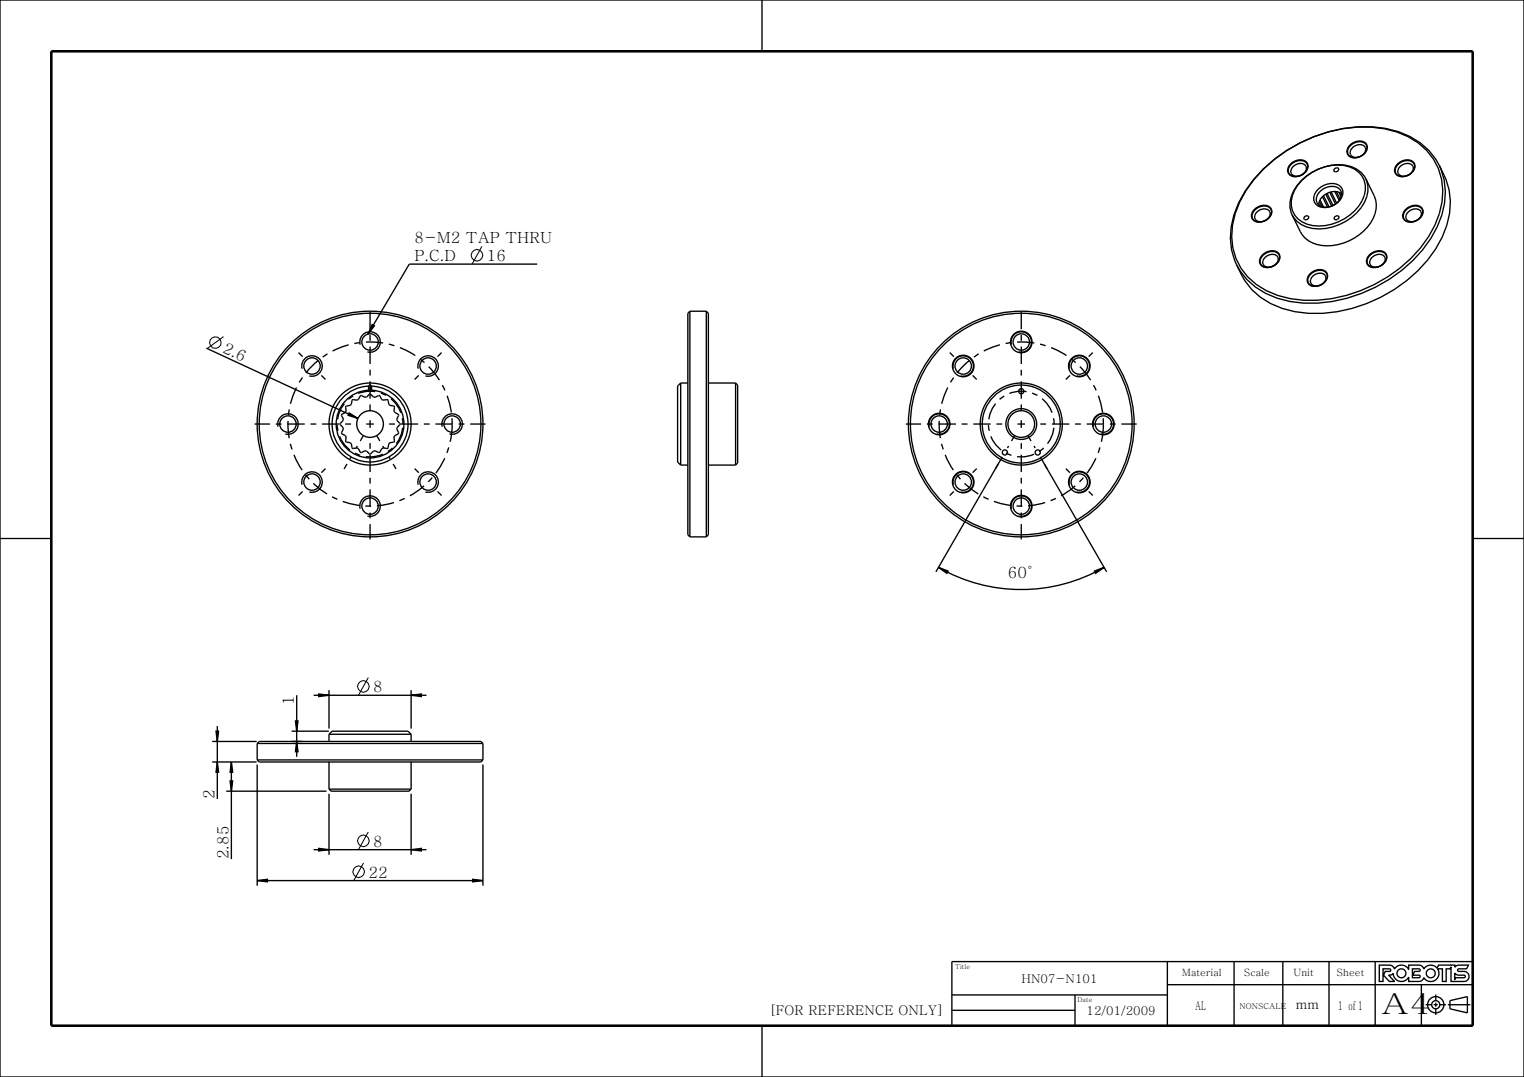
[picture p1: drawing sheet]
<svg xmlns="http://www.w3.org/2000/svg" width="297mm" height="210mm" viewBox="0 0 297 210" stroke-linecap="round" stroke-linejoin="round" font-family="sans-serif">
<g fill="#000">
<path d="M72.5 63.3l.5 .2-1.3 1.6zM68 80.5l1.8 1.1-2-.6zM182.9 110.6l1.9 .8-.3 .4zM213.3 111.4l1.9-.8-1.7 1.2zM62.1 135.3l2 .3-2 .2zM80.1 135.6l2-.3v.5zM42.3 148.6l.3 2h-.5zM42.1 142.6h.5l-.3 2zM44.8 152.3h.5l-.2 2zM45.1 148.6l.2 2h-.5zM57.8 144.6l.3 2h-.5zM57.6 140.6h.5l-.3 2z"/>
<path d="M50.1 171.7l2-.2v.5zM62.1 165.4l2 .3-2 .2zM80.1 165.7l2-.3v.5zM92.1 171.5l2 .2-2 .3z"/>
</g>
<g fill="none" stroke="#000" stroke-width=".26">
<path d="M0 0h297v210h-297zM148.5 0v10M251.7 32a2.01 2.01 0 0 1 3.1 0 2.09 2.09 0 0 1-2.3 2.4 1.3 1.3 0 0 1-1.4-.9 1.3 1.3 0 0 1 .6-1.5zM263.2 28.3a2.01 2.01 0 0 1 3.1 0 2.09 2.09 0 0 1-2.3 2.5 1.3 1.3 0 0 1-1.4-.9 1.3 1.3 0 0 1 .6-1.6zM275.6 32.9a1.28 1.28 0 0 0-.3-1.3 1.28 1.28 0 0 0-1.4-.3 2.03 2.03 0 0 0-1.9 2.4 2.06 2.06 0 0 0 3.3-.2l.3-.6M104.7 51.5h-24.9l-8.1 13.6M244.6 40.9a2.01 2.01 0 0 1 3.1 0 2.09 2.09 0 0 1-2.3 2.4 1.3 1.3 0 0 1-1.4-.9 1.3 1.3 0 0 1 .6-1.5zM246.2 49.7a2.01 2.01 0 0 1 3.1 0 2.09 2.09 0 0 1-2.3 2.5 1.3 1.3 0 0 1-1.4-.9 1.3 1.3 0 0 1 .6-1.6zM255.5 53.4a2.01 2.01 0 0 1 3.1 0 2.09 2.09 0 0 1-2.3 2.4 1.3 1.3 0 0 1-1.4-.9 1.3 1.3 0 0 1 .6-1.5zM267.1 49.7a2.01 2.01 0 0 1 3 0 2.09 2.09 0 0 1-2.3 2.5 1.3 1.3 0 0 1-1.4-.9 1.3 1.3 0 0 1 .7-1.6zM274.1 40.9a2.01 2.01 0 0 1 3.1 0 2.09 2.09 0 0 1-2.3 2.4 1.3 1.3 0 0 1-1.4-.9 1.3 1.3 0 0 1 .6-1.5zM40.2 67.9l29.6 13.7"/>
<path d="M58.9 71.9a2 2 0 0 1 1.7-2.5 2 2 0 0 1 2.2 2.1 2 2 0 0 1-2.5 1.8M70.2 67.2a2 2 0 0 1 1.7-2.5 2 2 0 0 1 2.2 2.2 2 2 0 0 1-2.5 1.7M72.5 63.3l.5 .2-1.3 1.6zM81.5 71.9a2 2 0 0 1 1.8-2.5 2 2 0 0 1 2.1 2.1 2 2 0 0 1-2.5 1.8M185.8 71.9a2 2 0 0 1 1.7-2.5 2 2 0 0 1 2.2 2.1 2 2 0 0 1-2.5 1.8M197.1 67.2a2 2 0 0 1 1.8-2.5 2 2 0 0 1 2.1 2.2 2 2 0 0 1-2.5 1.7M208.4 71.9a2 2 0 0 1 1.8-2.5 2 2 0 0 1 2.1 2.1 2 2 0 0 1-2.5 1.8M54.2 83.2a2 2 0 0 1 1.7-2.5 2 2 0 0 1 2.2 2.2 2 2 0 0 1-2.5 1.7M58.9 94.5a2 2 0 0 1 1.7-2.5 2 2 0 0 1 2.2 2.2 2 2 0 0 1-2.5 1.7M68 80.5l1.8 1.1-2-.6zM70.2 99.2a2 2 0 0 1 1.7-2.5 2 2 0 0 1 2.2 2.2 2 2 0 0 1-2.5 1.7M81.5 94.5a2 2 0 0 1 1.8-2.5 2 2 0 0 1 2.1 2.2 2 2 0 0 1-2.5 1.7"/>
<path d="M86.2 83.2a2 2 0 0 1 1.7-2.5 2 2 0 0 1 2.2 2.2 2 2 0 0 1-2.5 1.7M181.1 83.2a2 2 0 0 1 1.8-2.5 2 2 0 0 1 2.1 2.2 2 2 0 0 1-2.5 1.7M185.8 94.5a2 2 0 0 1 1.7-2.5 2 2 0 0 1 2.2 2.2 2 2 0 0 1-2.5 1.7M195.1 89.5l-12.7 22M197.1 99.2a2 2 0 0 1 1.8-2.5 2 2 0 0 1 2.1 2.2 2 2 0 0 1-2.5 1.7M203 89.5l12.7 22M208.4 94.5a2 2 0 0 1 1.8-2.5 2 2 0 0 1 2.1 2.2 2 2 0 0 1-2.5 1.7M213.1 83.2a2 2 0 0 1 1.8-2.5 2 2 0 0 1 2.1 2.2 2 2 0 0 1-2.5 1.7M0 105h10M182.9 110.6l1.9 .8-.3 .4zM182.9 110.6a32.3 32.3 0 0 0 32.3 0M213.3 111.4l1.9-.8-1.7 1.2z"/>
<path d="M287 105h10M57.8 135.6v12M61.1 135.6h22M62.1 135.3l2 .3-2 .2zM64.1 134.6v7.5M80.1 135.6l2-.3v.5zM80.1 134.6v7.5M41.3 148.6h8.7M41.3 144.6h8.7M42.1 142.6h.5l-.3 2zM42.3 148.6l.3 2h-.5zM42.3 141.6v14.2"/>
<path d="M44.1 154.3h19.5M44.8 152.3h.5l-.2 2zM45.1 148.6l.2 2h-.5zM45.1 148.6v18.9M50.1 149.1v23.6M56.8 142.6h7.3M56.8 144.6h2.1M57.6 140.6h.5l-.3 2zM57.8 144.6l.3 2h-.5zM64.1 154.8v11.9M80.1 154.8v11.9M94.1 149.1v23.6"/>
<path d="M50.1 171.7l2-.2v.5zM50.1 171.7h44M61.1 165.7h22M62.1 165.4l2 .3-2 .2zM80.1 165.7l2-.3v.5zM92.1 171.5l2 .2-2 .3zM185.5 187.5h101.5v12.5h-101.5zM185.5 194h42M185.5 197h24M209.5 194v6M227.5 187.5v12.5M227.5 192h59.5"/>
<path d="M240.5 187.5v12.5M250 187.5v12.5M259 187.5v12.5M268 187.5v12.5M268.8 188.2h2.2l.5 .3 .2 .4a1.6 1.6 0 0 1 2.8 .1v-.8h2.3l.4 .3 .3 .4a1.6 1.6 0 0 1 2.6-.1l.2-.6h3.2v.4l.6-.4h2.1l-.4 .7h-1.5a.25 .25 0 0 0-.2 .3 .25 .25 0 0 0 .2 .2h1a.98 .98 0 0 1 1 1 .98 .98 0 0 1-1 1h-2.5v-2.9l-.2 .4h-.8v2.5h-.7v-2.5h-.9a1.6 1.6 0 0 1-.5 2.2 1.6 1.6 0 0 1-2.2-.5l-.3 .5-.4 .2-2.3 .1v-.9a1.6 1.6 0 0 1-1.8 .8 1.6 1.6 0 0 1-1.2-1.5l-.4 .3h-.5l1.2 1.3h-1l-1.2-1.3 .3-.7h.9a.25 .25 0 0 0 .2-.2 .25 .25 0 0 0-.2-.3h-1.3v2.5h-.7zM275.3 188.9l1.4 .1 .1 .2-.2 .2h-.9l-.4 .7 1.3 .1 .2 .1-.1 .3h-1.4zM277 192v8M277.8 195.9h1.2M279.4 195.9h.8M279.8 193.9v1.2M279.8 195.5v.8M279.8 196.7v1.2"/>
<path d="M280.6 195.9h1.2M282.2 195.9h4.4M282.6 195.1l3.4-.8v3.2l-3.4-.8zM283.5 189.7l.6 .4 1.3 .1 .1 .3-.2 .1h-1.6l-.2 .4zM148.5 200v10"/>
<circle cx="273.1" cy="189.8" r=".87"/>
<circle cx="278.8" cy="189.8" r=".87"/>
<circle cx="279.8" cy="195.9" r="1.59"/>
<circle cx="279.8" cy="195.9" r=".79"/>
</g>
<g fill="none" stroke="#000" stroke-width=".2">
<path d="M93.9 48l-1.9 3.5M43.6 65.6l-3.2 2.4M71.8 132.1l-1.9 3.5M70.9 168.3l-2 3.4M71.8 162.2l-1.9 3.5"/>
<circle cx="92.9" cy="49.8" r="1.13"/>
<circle cx="42" cy="66.8" r="1.13"/>
<circle cx="70.8" cy="133.8" r="1.13"/>
<circle cx="69.9" cy="170" r="1.13"/>
<circle cx="70.8" cy="163.9" r="1.13"/>
</g>
<path d="M10 10h277v190h-277z" fill="none" stroke="#000" stroke-width=".5"/>
<!-- layer: 02___PRT_ALL_AXES -->
<g fill="none" stroke="#000" stroke-width=".26">
<path d="M251.4 32a2.27 2.27 0 0 1 3.3-.3 1.93 1.93 0 0 1-1.6 2.6 1.44 1.44 0 0 1-1.5 0 1.44 1.44 0 0 1-.6-1.5zM252 32.4a1.66 1.66 0 0 1 2.5 0 1.68 1.68 0 0 1-.9 1.8 1.68 1.68 0 0 1-2-.4 1.22 1.22 0 0 1 .4-1.4zM260.1 32.9a.4 .4 0 0 1 .5-.2 .4 .4 0 0 1 .2 .6 .4 .4 0 0 1-.6 .2 .4 .4 0 0 1-.1-.6zM263 28.4a2.27 2.27 0 0 1 3.3-.4 1.93 1.93 0 0 1-1.6 2.7 1.44 1.44 0 0 1-1.6-.1 1.44 1.44 0 0 1-.6-1.5zM263.6 28.8a1.66 1.66 0 0 1 2.5-.1 1.68 1.68 0 0 1-1 1.8 1.68 1.68 0 0 1-1.9-.3 1.22 1.22 0 0 1 .4-1.4zM266.2 34.8l1.6 3.3a5.6 5.6 0 0 1-1.3 6.2 10 10 0 0 1-10.7 3.1 4.6 4.6 0 0 1-2.4-2.2l-1.6-3.3M272.3 32a2.27 2.27 0 0 1 3.2-.3 1.93 1.93 0 0 1-1.5 2.6 1.44 1.44 0 0 1-1.6 0 1.44 1.44 0 0 1-.6-1.5zM272.9 32.4a1.66 1.66 0 0 1 2.5 0 1.68 1.68 0 0 1-1 1.8 1.68 1.68 0 0 1-1.9-.4 1.22 1.22 0 0 1 .4-1.4zM280.5 32.2l1 2M241 51.6l1 2M244.4 40.9a2.27 2.27 0 0 1 3.3-.3 1.93 1.93 0 0 1-1.6 2.6 1.44 1.44 0 0 1-1.6-.1 1.44 1.44 0 0 1-.6-1.4zM245 41.3a1.66 1.66 0 0 1 2.5 0 1.68 1.68 0 0 1-1 1.7 1.68 1.68 0 0 1-1.9-.3 1.22 1.22 0 0 1 .4-1.4z"/>
<path d="M246 49.8a2.27 2.27 0 0 1 3.2-.4 1.93 1.93 0 0 1-1.5 2.7 1.44 1.44 0 0 1-1.6-.1 1.44 1.44 0 0 1-.6-1.5zM246.6 50.2a1.66 1.66 0 0 1 2.4-.1 1.68 1.68 0 0 1-.9 1.8 1.68 1.68 0 0 1-1.9-.4 1.22 1.22 0 0 1 .4-1.3zM254.3 42.2a.42 .42 0 0 1 .5-.1 .42 .42 0 0 1 .2 .5 .42 .42 0 0 1-.5 .3l-.3-.1-.1-.2zM255.3 53.4a2.27 2.27 0 0 1 3.2-.3 1.93 1.93 0 0 1-1.6 2.6 1.44 1.44 0 0 1-1.5 0 1.44 1.44 0 0 1-.6-1.5zM255.9 53.8a1.66 1.66 0 0 1 2.4 0 1.68 1.68 0 0 1-.9 1.8 1.68 1.68 0 0 1-2-.4 1.22 1.22 0 0 1 .5-1.4zM260.2 42.2a.42 .42 0 0 1 .5-.1 .42 .42 0 0 1 .2 .5 .42 .42 0 0 1-.5 .3l-.4-.2v-.2zM266.8 49.8a2.27 2.27 0 0 1 3.3-.4 1.93 1.93 0 0 1-1.6 2.7 1.44 1.44 0 0 1-1.6-.1 1.44 1.44 0 0 1-.5-1.5zM267.4 50.2a1.66 1.66 0 0 1 2.5-.1 1.68 1.68 0 0 1-1 1.8 1.68 1.68 0 0 1-1.9-.4 1.22 1.22 0 0 1 .4-1.3zM274.5 41.3a1.66 1.66 0 0 1 2.4 0 1.68 1.68 0 0 1-.9 1.7 1.68 1.68 0 0 1-1.9-.3 1.22 1.22 0 0 1 .4-1.4zM277.1 42.1a1.33 1.33 0 0 0 0-1.6 1.33 1.33 0 0 0-1.5-.5 2.26 2.26 0 0 0-2.2 2.4 1.95 1.95 0 0 0 3.1 .4l.6-.7M132.6 74.7h1.4M134.4 60.7h3.2"/>
<path d="M138 74.7h5.3M71.4 82.7h1.5M72.1 81.9v1.5M132.6 90.7h1.4M138 90.7h5.3M189.8 94a2.1 2.1 0 0 0-3-1.9 2.1 2.1 0 0 0-.4 3.5 2.1 2.1 0 0 0 3.3-1l.1-.6M198.3 82.7h1.5M199 81.9v1.5M201.1 98.7a2.1 2.1 0 0 0-3-1.9 2.1 2.1 0 0 0-.4 3.5 2.1 2.1 0 0 0 3.3-1l.1-.6M212.4 94a2.1 2.1 0 0 0-2.9-1.9 2.1 2.1 0 0 0-.5 3.5 2.1 2.1 0 0 0 3.4-1v-.6M134.4 104.7h3.2M50.1 145v3.2"/>
<path d="M64.1 143.2v1.4M64.1 148.6v5.3M80.1 143.2v1.4M80.1 148.6v5.3M94.1 145v3.2"/>
<circle cx="60.8" cy="71.4" r="1.6"/>
<circle cx="72.1" cy="66.7" r="1.6"/>
<circle cx="83.4" cy="71.4" r="1.6"/>
<circle cx="187.7" cy="71.4" r="2.1"/>
<circle cx="187.7" cy="71.4" r="1.6"/>
<circle cx="199" cy="66.7" r="2.1"/>
<circle cx="199" cy="66.7" r="1.6"/>
<circle cx="199" cy="76.3" r=".5"/>
<circle cx="210.3" cy="71.4" r="2.1"/>
<circle cx="210.3" cy="71.4" r="1.6"/>
<circle cx="56.1" cy="82.7" r="1.6"/>
<circle cx="60.8" cy="94" r="1.6"/>
<circle cx="72.1" cy="98.7" r="1.6"/>
<circle cx="83.4" cy="94" r="1.6"/>
<circle cx="88.1" cy="82.7" r="1.6"/>
<circle cx="183" cy="82.7" r="2.1"/>
<circle cx="183" cy="82.7" r="1.6"/>
<circle cx="187.7" cy="94" r="1.6"/>
<circle cx="195.8" cy="88.2" r=".5"/>
<circle cx="199" cy="98.7" r="1.6"/>
<circle cx="202.2" cy="88.2" r=".5"/>
<circle cx="210.3" cy="94" r="1.6"/>
<circle cx="215" cy="82.7" r="2.1"/>
<circle cx="215" cy="82.7" r="1.6"/>
</g>
<g fill="none" stroke="#000" stroke-width=".26" stroke-dasharray="1.1 1.1 3.4 1.1" stroke-linecap="butt">
<path d="M58.2 68.7l1.1 1.2M63.4 74l-1.1-1.1M72.1 80v-19.8M80.8 74l1.1-1.1M86.1 68.7l-1.2 1.2M185.1 68.7l1.1 1.2M190.3 74l-1.1-1.1M199 80v-19.8M207.7 74l1.2-1.1M213 68.7l-1.2 1.2M58.2 96.6l1.1-1.1M63.4 91.4l-1.1 1.1"/>
<path d="M67.1 91.4l1.3-2.3M68.4 82.7h-18.8M70.8 85l-1.4 2.4M72.1 86.4v18.8M73.5 85l1.3 2.4M75.8 82.7h18.8M77.2 91.4l-1.4-2.3M78.5 82.7a6.4 6.4 0 0 0-9.3-5.7 6.4 6.4 0 0 0-.8 10.9 6.4 6.4 0 0 0 10-4.3l.1-.9M80.8 91.4l1.1 1.1M86.1 96.6l-1.2-1.1M88.1 82.7a16 16 0 0 0-23.5-14.1 16 16 0 0 0-1.4 27.4 16 16 0 0 0 24.8-11.7l.1-1.6M185.1 96.6l1.1-1.1"/>
<path d="M190.3 91.4l-1.1 1.1M194 91.4l1.3-2.3M195.3 82.7h-18.8M197.7 85l-1.4 2.4M199 86.4v18.8M200.4 85l1.3 2.4M202.7 82.7h18.8M204.1 91.4l-1.4-2.3M205.4 82.7a6.4 6.4 0 0 0-9.3-5.7 6.4 6.4 0 0 0-.8 10.9 6.4 6.4 0 0 0 10.1-4.3v-.9M207.7 91.4l1.2 1.1M213 96.6l-1.2-1.1M215 82.7a16 16 0 0 0-23.5-14.1 16 16 0 0 0-1.4 27.4 16 16 0 0 0 24.8-11.7l.1-1.6"/>
</g>
<!-- layer: 7_ALL_FEATURES -->
<g fill="none" stroke="#000" stroke-width=".26">
<path d="M246.1 33a29.1 29.1 0 0 1 21.3-8.3 15.3 15.3 0 0 1 12.4 6.4 12.6 12.6 0 0 1 1.2 10.8 24.7 24.7 0 0 1-12.9 14.1 26 26 0 0 1-19.2 2.1 12.4 12.4 0 0 1-8.4-16.2 21.7 21.7 0 0 1 5.6-8.9zM246.3 32.9a28.6 28.6 0 0 1 20.9-8.1 15.1 15.1 0 0 1 12.2 6.2 13.2 13.2 0 0 1 .2 12.9 27.4 27.4 0 0 1-20.1 14.3 19.4 19.4 0 0 1-14.7-2.7 12 12 0 0 1-4.1-13.8 21.3 21.3 0 0 1 5.6-8.8zM253.5 35.3a10 10 0 0 1 9.8-2.8 4.6 4.6 0 0 1 2.6 6.9 10.1 10.1 0 0 1-11.3 4.9 4.6 4.6 0 0 1-2.5-7zM253.7 35.2a9.5 9.5 0 0 1 9.3-2.7 4.4 4.4 0 0 1 2.5 6.6 9.6 9.6 0 0 1-10.8 4.6 4.4 4.4 0 0 1-2.4-6.6zM257 39.8l.1 .2M257 36.8a3.3 3.3 0 0 1 4.3-.4 2.32 2.32 0 0 1-1.1 3.5 2.85 2.85 0 0 1-4-.4 2.31 2.31 0 0 1 .8-2.7zM257.1 39.3l.5 1M257.3 39l.6 1.4M257.4 37.2a2.56 2.56 0 0 1 3.9 0 2.38 2.38 0 0 1-1.7 2.9 2.1 2.1 0 0 1-3.1-.9 2.13 2.13 0 0 1 .9-2zM257.7 38.4l1 2M257.9 38.2l1.1 2.1M258.4 37.8l1.1 2.4"/>
<path d="M258.6 37.7l1.2 2.4M259.1 37.5l1.2 2.3M259.4 37.4l1.1 2.2M260.1 37.3l.9 1.8M260.4 37.4l.8 1.4M260.9 37.5l.5 .9M261.3 37.7l.2 .3M261.4 37.8a2.98 2.98 0 0 0-4.4 2.2M281.5 34.2a13.6 13.6 0 0 1-.4 12 28 28 0 0 1-20.5 14.6 19.7 19.7 0 0 1-15-2.8l-1.6-1.5-1.4-1.8-.6-1.1M69.6 78h-.9l-.2 .8-.2 .2-.9 .2 .1 1-.2 .2-.7 .5 .3 .8v.3l-.6 .7 .6 .7v.3l-.3 .8 .7 .5 .2 .2-.1 .9 .9 .2 .2 .2 .2 .9 .9-.1 .2 .2 .5 .7 .9-.3h.2l.7 .6 .7-.6h.3l.8 .3 .5-.7 .2-.2 1 .1 .2-.9 .2-.2 .8-.2v-.9l.1-.2 .8-.5-.4-.8 .1-.3 .6-.7-.6-.7-.1-.3 .4-.8-.8-.5-.1-.2v-1l-.8-.2-.2-.2-.2-.8h-1l-.2-.1-.5-.8-.8 .4-.3-.1-.7-.6-.7 .6-.2 .1-.9-.4-.5 .8-.2 .1M71.8 76.1a6.6 6.6 0 0 0-5.3 10 6.6 6.6 0 0 0 11.3 0 6.6 6.6 0 0 0-5.4-10M71.8 76.1l.3 .3"/>
<path d="M71.8 75.3v.8M71.8 75.3a7.4 7.4 0 0 0-6 11.2 7.4 7.4 0 0 0 12.7 0 7.4 7.4 0 0 0-6.1-11.2M72.1 75l-.3 .3M72.1 75l.3 .3M72.1 75v1.4M72.4 76.1l-.3 .3M72.4 75.3v.8M132.6 74.7v16l-.6-.6v-14.8zM134 61.1l.4-.4v44l-.4-.4zM137.6 60.7l.4 .4v43.2l-.4 .4zM143.3 74.7l.4 .4v15.2l-.4 .4zM50.1 145l.4-.4h43.2l.4 .4z"/>
<path d="M50.1 148.2h44l-.4 .4h-43.2zM64.1 143.2l.6-.6h14.8l.6 .6zM64.1 153.9h16l-.4 .4h-15.2z"/>
<circle cx="72.1" cy="82.7" r="22"/>
<circle cx="72.1" cy="82.7" r="21.6"/>
<circle cx="72.1" cy="82.7" r="8"/>
<circle cx="72.1" cy="82.7" r="2.6"/>
<circle cx="199" cy="82.7" r="22"/>
<circle cx="199" cy="82.7" r="21.6"/>
<circle cx="199" cy="82.7" r="7.6"/>
<circle cx="199" cy="82.7" r="8"/>
<circle cx="199" cy="82.7" r="3"/>
<circle cx="199" cy="82.7" r="2.6"/>
</g>
<text font-size="5.6" x="269.1" y="197.6">A4</text>
<g font-size="3">
<text x="80.8" y="47.5">8-M2 TAP THRU</text>
<text x="80.8" y="50.9">P.C.D</text>
<text x="94.9" y="50.9">16</text>
<text x="43.2" y="68.7" transform="rotate(25 43.2 68.7)">2.6</text>
<text x="196.4" y="112.7">60°</text>
<text x="57.2" y="137.4" transform="rotate(-90 57.2 137.4)">1</text>
<text x="72.7" y="135">8</text>
<text x="41.8" y="155.8" transform="rotate(-90 41.8 155.8)">2</text>
<text x="44.5" y="167.5" transform="rotate(-90 44.5 167.5)">2.85</text>
<text x="72.7" y="165.1">8</text>
<text x="71.8" y="171.1">22</text>
</g>
<g font-size="2.6">
<text x="149.9" y="197.8">[FOR REFERENCE ONLY]</text>
<text x="252.5" y="196.8">mm</text>
</g>
<g font-size="2.3">
<text x="199.1" y="191.6">HN07-N101</text>
<text x="211.8" y="197.9">12/01/2009</text>
<text x="232.9" y="196.9">AL</text>
<text x="260.8" y="196.9">1 of 1</text>
</g>
<g font-size="2">
<text x="230.3" y="190.3">Material</text>
<text x="242.4" y="190.3">Scale</text>
<text x="252.1" y="190.3">Unit</text>
<text x="260.5" y="190.4">Sheet</text>
</g>
<text font-size="1.6" x="241.6" y="196.8">NONSCALE</text>
<g font-size="1.3">
<text x="186.1" y="189">Title</text>
<text x="210" y="195.5">Date</text>
</g>
</svg>
